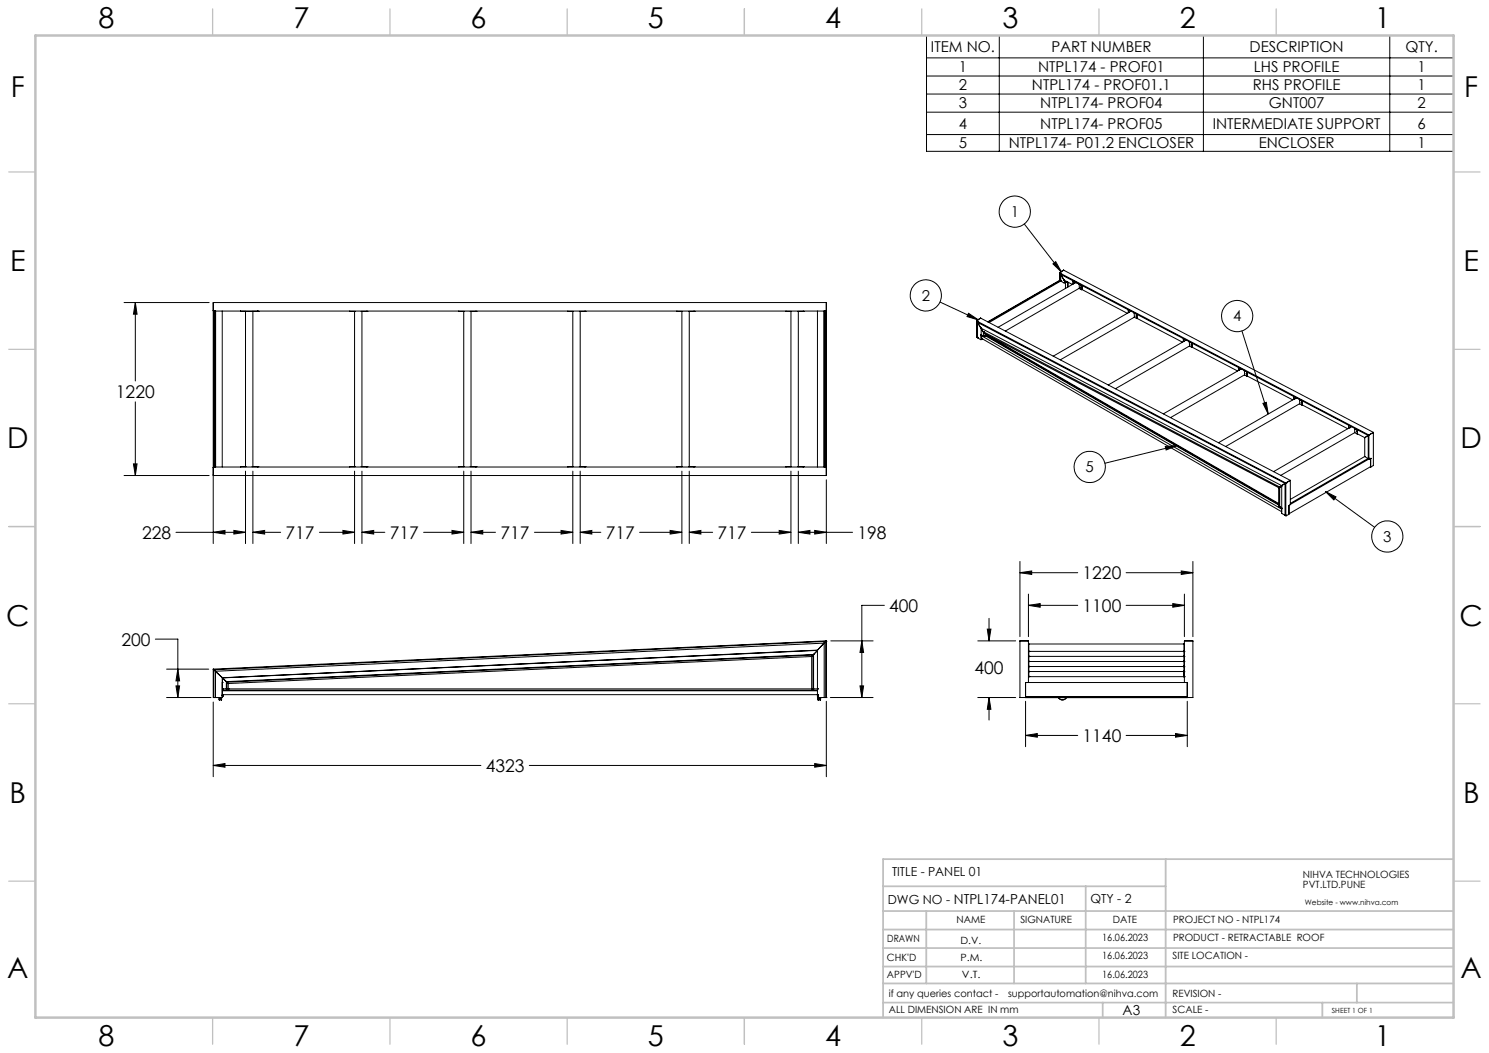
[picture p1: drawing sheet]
<svg xmlns="http://www.w3.org/2000/svg" width="420mm" height="297mm" viewBox="0 0 420 297" stroke-linecap="round" stroke-linejoin="round" font-family="sans-serif">
<g fill="none" stroke="#000" stroke-width=".28">
<path d="M261.3 10h148.7v32.7h-148.7zM261.3 16.3h148.7M281.9 10v32.7M339.4 10v32.7M392 10v32.7M261.3 21.4h148.7M261.3 26.5h148.7M261.3 31.6h148.7M261.3 38h148.7M288.9 63.2l10.5 13.5M297 74.4l.8-.6 1.6 2.9zM298.9 79.1h.1"/>
<path d="M298.9 79.1l-20.3 11.7M298.9 76.9v2.2M298.9 76.9v.1M298.9 77h.1M298.9 77l87.2 45.7M299 79.1h.1M299 77v2.1M299.2 77.4h.1M299.2 79.3l1 .5M299.2 79.3h.1M299.2 79.3l-20.2 11.7M299.2 79l-20.5 11.8"/>
<path d="M299.2 77.4v1.9M299.2 77.4l.9 1.5M299.2 78.9l-.2 .2M299.2 77.4l3.6 1.9M299.5 77.3l-.2 .1M300 76.2h.1M300 76.2l-1.1 .7M300.1 76.2l87.3 45.8M300.1 78.9v.1M300.1 79l2.4 1.2M300.3 79.1v.6M300.3 79.7l-.1 .1"/>
<path d="M300.5 79.6h.1M300.5 79.6h-.2M300.5 79.6v1.7M301.1 79.5v1.5M301.3 79.6v1.3M302.8 79.3l2.3 1.2 .1 1.1M302.8 79.3l-.1 .8M302.8 79.3h-.1M302.8 79.3l2.2 1.2M302.8 79.3l.7 .4M302.9 79.9h.1M302.9 79.9v.1"/>
<path d="M303.4 79.7h.1M303.4 79.7l-21.9 12.6M35 85.3h24M38.2 85.3l.5 3.3h-1.1zM38.2 85.3v22.2M60.3 87.7h.1M60.1 85.4v67.9M60.3 85.3l-.2 .1M60.3 85.3h172.7M60.3 87.7h172.7M60.3 87.7v44M60.4 87.7v44"/>
<path d="M60.5 87.7v44M60.6 87.7v44M60.7 87.7v44M60.8 87.7v44M62.7 87.7v44M67.9 87.7l4.8 .1M69.3 87.8v43.8M71.3 87.8v43.8M72.7 87.8h.1M72.7 87.7v.1M98.6 87.7l1.6 .1M100 87.8v43.8"/>
<path d="M101.8 87.8h1.7M102.1 87.8v43.8M103.5 87.8h.1M103.5 87.7v.1M129.4 87.7l1.6 .1M130.8 87.8v43.8M132.6 87.8h1.7M132.9 87.8v43.8M134.3 87.8h.1M134.3 87.7v.1M160.2 87.7l1.5 .1M161.6 87.8v43.8"/>
<path d="M163.4 87.8h1.6M163.7 87.8v43.8M165 87.8h.1M165 87.7v.1M190.9 87.7l1.6 .1M192.3 87.8v43.8M194.2 87.8h1.6M194.4 87.8v43.8M195.8 87.8h.1M195.8 87.7v.1M221.7 87.7l1.5 .1M223.1 87.8v43.8"/>
<path d="M224.9 87.8h1.7M225.2 87.8v43.8M226.6 87.8h.1M226.6 87.7v.1M230.6 87.7v44M232.4 87.7v44M232.5 87.7v44M232.6 87.7v44M232.8 87.7v44M232.9 87.7v44M233 85.3l.1 .1M233 87.7h.1"/>
<path d="M233.1 85.4v48.7M265.1 85.2l10.9 5M273.2 88.4l2.8 1.8-3.2-.9zM275.4 90.4l.1 4.7M275.4 90.5l.1 .1M275.5 90.6h.1M275.5 95.1h.1M275.5 90.6l87.2 45.6M275.6 95.1h.1M275.6 90.6v4.5M275.6 95.1h-.1M275.7 90.9h.1"/>
<path d="M275.7 95.3l1.1 .4M275.7 95.3h.1M275.7 90.9v4.4M275.7 90.9l.9 1.6M275.7 95l-.1 .1M275.8 90.9h.1M275.8 90.9l86.7 45.4M276 90.8l-.2 .1M276.6 89.7l-1.2 .8M276.6 89.7h.1M276.6 92.5h.1M276.6 89.7l87.4 45.8"/>
<path d="M276.7 92.5l84.8 44.5M276.7 95.4h.1M276.7 95.4l84.8 48.9M276.8 92.6h.1M276.8 94.4l-.1 .2 84.8 49M276.8 94.7l-.1 .7M276.8 94.7h.1M276.8 94.4l.5 .3M276.8 94.4h.1M276.8 92.6v1.8M276.8 92.6l.4 .9M276.8 95.7h.1"/>
<path d="M276.9 95.6h.2M276.9 95.4v.3M277.2 93.5h.1M277.3 93.5l83.7 43.9M277.3 94.7h.1M277.4 93.6v.1M277.4 93.6h.1M277.4 94.7h-.1M277.4 94.8h.1M277.4 93.7v1.1M277.4 93.7l.2 .3M277.4 94.8l.2 .1"/>
<path d="M277.6 94h.1M277.6 94.9h.1M277.6 94l83.1 43.5M277.9 94.7h.1M277.9 94.7l82.8 47.7M277.9 94.5l82.8 47.7M277.9 94.2v.5M277.9 94.7l-.3 .2M277.9 94.3l.2 .1M278.1 94.5h.1M278.1 94.3v.2M278.2 94.5h.1"/>
<path d="M278.3 94.5h.1M278.3 94.5l82.4 47.5M278.3 94.4v.1M278.3 94.5h-.1M278.6 94.5l-.1 .1M304.4 81.3l-20.8 12.1M304.4 81.3h.1M304.9 81h.1M305 81h.1M305 80.5l.2 1.2-.8-.4M305 80.5l-.7-.4 .1 1.2M305.2 80.5l13.1 6.9"/>
<path d="M305.2 81.7h-.1M305.2 81.7l12.8 6.7M305.2 81.6v.1M318.3 87.5l.7 .3-21.9 12.7M318.3 87.5v.7M318.3 87.4h.1M318.3 87.4l-.1 .1M318.3 87.4l15.5 8.1M318.5 88.1h-.1M319.9 89.5l.7 .3M320 89.5l-.1-1.2 .7 .4v1.1M320 89.5l-20.9 12"/>
<path d="M320.4 89.1h.1M320.6 88.6l.1 1.2M320.7 89.8h.1M320.7 89.8l12.9 6.7M333.8 95.5l2.4 1.3 .1 1.1M333.8 95.6v.8M333.8 95.5v.1M333.8 95.6l.7 .4M333.9 96.2h.1M333.9 96.2l.1 .1M334.5 96h.1M334.5 96l-21.9 12.6"/>
<path d="M335.5 97.6l-.1-1.2 .8 .4v1.1M335.5 97.6l.7 .3M335.5 97.6l-20.9 12M336 97.3l.1 .1zM336.2 96.8l15.5 8.1 .1 1.1M336.3 97.9l-.1 .1M336.3 97.9l12.8 6.7M350.3 93.3l7.4 23.5M38.2 113.3v20.8M349.4 103.7h.1M349.3 103.7v.8M349.4 103.7l.7 .4-21.9 12.6"/>
<path d="M349.4 103.7h-.1M349.6 104.4h-.1M349.6 104.3v.1M351 105.8l.7 .3M351 105.7l-.1-1.1 .8 .4v1.1M351 105.7h.1M351 105.7l-20.8 12.1M351.5 105.4h.1M351.6 105.4h.1M351.8 104.9l15.5 8.1v1.2M351.8 106v.1M351.8 106.1h.1"/>
<path d="M351.8 106.1l12.8 6.7M356.2 113.8l1-.3 .5 3.3zM364.9 111.9l.7 .4-21.9 12.6M364.9 111.9v.7M364.9 111.8h.1M364.9 111.8v.1M365.1 112.5h.1M366.6 113.9l-.1-1.2 .8 .4v1.1M366.6 113.9l-20.9 12M366.6 113.9l.6 .4M367 113.6h.1M367.1 113.6h.1"/>
<path d="M367.3 114.2l-.1 .1M367.3 113.1l13.2 6.9M367.3 114.2v.1M367.3 114.2l12.9 6.7M380.5 120l2.3 1.2 .1 1.1M380.5 120h-.1M35 134.1h24M37.6 130.8h1.1l-.5 3.3zM60.3 134.1h.1M60.3 131.7h.1M60.3 134.1h172.7M60.3 131.7h172.7"/>
<path d="M69.3 132.9v20.4M69.4 131.6l-1.5 .1M71.1 131.6h1.6M71.3 132.9v20.4M72.7 131.6h.1M72.7 131.6v.1M100 132.9v20.4M100.2 131.6l-1.6 .1M101.8 131.6h1.7M102.1 132.9v20.4M103.5 131.6h.1M103.5 131.6v.1"/>
<path d="M130.8 132.9v20.4M131 131.6l-1.6 .1M132.6 131.6h1.7M132.9 132.9v20.4M134.3 131.6h.1M134.3 131.6v.1M161.6 132.9v20.4M161.7 131.6l-1.5 .1M163.4 131.6h1.6M163.7 132.9v20.4M165 131.6h.1M165 131.6v.1"/>
<path d="M192.3 132.9v20.4M192.5 131.6l-1.6 .1M194.2 131.6h1.6M194.4 132.9v20.4M195.8 131.6h.1M195.8 131.6v.1M223.1 132.9v20.4M223.2 131.6l-1.5 .1M224.9 131.6h1.7M225.2 132.9v20.4M226.6 131.6h.1M226.6 131.6v.1"/>
<path d="M233 131.7h.1M233.1 134.1h-.1M233.1 135.3v18M328.7 125.9l3.3-.2-3.1 1.2zM332 125.7l-20.4 5M360.7 137.5h.1M360.7 137.5v5.4M360.9 137.4l-.2 .1M360.9 137.4h.1M361 137.4h-.1M361 137.4h.1M361 137.4v5.6"/>
<path d="M361.5 137h.1M361.5 137l-.5 .4M361.5 136.9v.1M361.5 137v7.8l.9 .5M362.4 136.4h.1M362.4 136.4l-.9 .5M362.5 136.3h.1M362.5 136.3v9M362.7 136.2h.1M362.7 136.2v9.2M362.7 136.2l-.2 .1M362.8 136.2h-.1"/>
<path d="M363.9 135.5h.1M363.9 135.5l-1.1 .7M364 135.5v6.8M373.9 138.6l2.9 1.6-.6 .8zM373.9 138.6l13.8 10.1M380.4 120l.8 .4-22 12.6M380.4 120v.8M380.6 120.6h.1M380.6 120.6v.1M382.1 122l.7 .4v-1.2l-.8-.4 .1 1.2-20.9 12.1M382.6 121.7h.1M382.7 121.7h.1"/>
<path d="M382.8 121.2l3.1 1.6M382.9 122.3v.1M382.9 122.4h-.1M382.9 122.4l2.1 1M385 128.8h.1M385 123.4h.1M385 128.8l-21 12.1M385 123.4v5.4M385 128.8l.9 .5M385.9 122.8h.1M385.9 122.8l-.9 .6M385.9 129.3h.1"/>
<path d="M385.9 122.8v6.5M386.1 129.5h.1M386.1 122.7h.1M386.1 129.5l-22.1 12.8M386.1 129.2l-22.1 12.8M386.1 122.7v6.8M386.1 122.7l-.2 .1M386.1 129.1l-.2 .2M386.2 129.5h.1M386.2 122.7h.1M386.3 122.6l-.1 .1M386.5 131.7l.1 .1"/>
<path d="M386.5 131.7h.1M386.6 129.3h.1M386.6 131.6h.1M386.6 129.3l-.4 .2M386.6 131.6l-23 13.3M386.6 129.3v2.5M387.4 122l-1.1 .6M387.4 122v9.3l-.8 .5M49.6 150.1h19.7M60.1 150.1l3.4-.5v1zM66 149.6l3.3 .5-3.3 .5zM71.3 150.1l3.3-.5v1z"/>
<path d="M71.3 150.1h7.9M90.1 150.1h9.9M96.7 149.6l3.3 .5-3.3 .5zM102.1 150.1l3.3-.5v1zM102.1 150.1h6.4M119.5 150.1h11.3M127.5 149.6l3.3 .5-3.3 .5zM132.9 150.1l3.3-.5v1zM132.9 150.1h6.9M150.7 150.1h10.9M158.3 149.6l3.3 .5-3.3 .5zM163.7 150.1l3.2-.5v1z"/>
<path d="M163.7 150.1h5.8M180.4 150.1h11.9M189 149.6l3.3 .5-3.3 .5zM194.4 150.1l3.3-.5v1zM194.4 150.1h6.6M211.9 150.1h11.2M219.8 149.6l3.3 .5-3.3 .5zM225.2 150.1l3.3-.5v1zM225.2 150.1h15.3M229.8 149.6l3.3 .5-3.3 .5zM287.7 158.4v21.2M336.5 158.4v21.2"/>
<path d="M360.7 142.9l.2 .1M360.7 142.9h.1M360.9 143h.1M361 143h.1M361 142.9l-.1 .1M361 143l.5 .3M361.5 143.3h.1M361.5 143.5v.1M361.5 143.3v.1M361.5 143.4v.1M361.5 143.6v.7M361.5 144.3h.1"/>
<path d="M362.4 145.3h.1M362.5 145.3h.1M362.7 145.4v.1M362.7 145.2l-.2 .1M363.9 142.3l-.3 .3v2.5l-.9 .4M363.9 142.3h.1M249.4 170.7h-6.3v26M278.5 177.4h1l-.5 3.4zM279 174.4v6.4M287.7 161.5l3.3-.5v1zM287.7 161.5h16.3M290.1 170.7l3.3-.5v1.1z"/>
<path d="M290.1 170.7h13.9M290.1 167.6v12M317.6 170.7h16.5M317.6 161.5h18.9M330.8 170.2l3.3 .5-3.3 .6zM333.2 161l3.3 .5-3.3 .5zM334.1 167.6v12M43.8 180.3h6.4v16.4M47 196.7h12.5M47 188.7h11.9M49.6 193.5h1.1l-.5 3.2zM50.2 188.7l.5 3.3h-1.1z"/>
<path d="M60.1 188.7v8h2.6v-5.5M60.1 188.7l.2 .1M60.1 198v21.1M60.3 188.8v.1M60.3 188.9h.1M60.3 196.7h.1M60.3 188.9l2.3 2.2M60.3 188.9v7.8M60.8 189.3v.1M60.8 196.7h.1M60.8 189.3v7.4M61.5 196.7h.1"/>
<path d="M61.8 196.7v.7M61.8 197.4h.2M62 196.7v.7zM62 197.3l.1-.1 .2 .1M62 197.4h.1M62.3 197.4h.1M62.4 196.7l-.1 .7zM62.4 197.4h.1M62.5 196.7v.7zM62.5 197.4h.1M62.6 191.1l.1 .1M62.7 196.1h.1"/>
<path d="M62.7 196.4h.1M62.7 192.5h.1M62.8 191.2h.1M62.8 195.9h.1M62.8 194.3h.1M62.8 194.8v1.1M62.8 191.2v3.5M62.8 194.7v.1M62.8 191.2l1 1M62.8 194.3h167.8M62.8 195.9h167.8M62.8 194.8h167.8"/>
<path d="M63.8 192.2l.1 .1M63.9 192.3l.1 .1M63.9 192.3l-.1 2M64 192.4h.1M64 192.4v1.9M64 192.4l.4 .4M64.4 192.8h.1M64.4 194.3h.1M64.4 192.8v1.5M229 185.2h.1M229 194.3h.1M229 185.2l-164.6 7.6"/>
<path d="M229 185.2v9.1M229.3 184.8l-.3 .4M229.3 184.7v.1M229.3 184.7v9.6M229.3 184.7l-165.3 7.7M229.5 184.6l-.2 .1M229.5 184.6l-165.6 7.7M229.5 184.6v9.7M229.6 184.5l-.1 .1M230.6 183.5h.1M230.6 194.3h.1M230.6 195.9h.1"/>
<path d="M230.6 194.7h-167.8M230.6 196h.1M230.6 196.4h.1M230.6 183.5l-1 1M230.6 183.4l-167.9 7.8M230.6 183.4v11.4M230.7 196.8l.1 .6zM230.7 197.4h.1M230.8 197.4h.1M230.9 196.7v.7M230.9 197.3l.1-.1 .2 .1M231.2 196.7l.1 .7"/>
<path d="M231.3 196.7v.7M231.3 197.4h.1M231.4 196.7v.7zM231.5 197.4h-.1M231.6 196.7h.2M232.4 181.4l-1.8 2M232.4 181.4h.1M232.5 181.4l-.1 15.3M232.5 181.4l-171.7 7.9M232.9 180.9h.1M232.9 196.7h.1M232.9 180.9l-172.6 8"/>
<path d="M232.9 180.9v15.8M233 180.8l-.5 .6M233.1 180.8v15.9h-2.5v-1.9M233.1 180.8h-.1M233.1 180.8l-173 7.9M233.1 197.8v21.3M234.2 196.7h12.1M234.4 180.8h11.9M242.6 193.5h1l-.5 3.2zM243.1 180.8l.5 3.2h-1zM275.8 196.7h10.7M275.8 180.8h10.7"/>
<path d="M279 196.7l.5 3.4h-1zM279 196.7v6.4M287.7 180.8v15.9h48.8v-15.9M287.8 180.8h-.1M287.8 180.8h2.2M289.3 196.7v.1M289.3 197.8v12.8M289.3 196.5h45.6M290 180.8h.1M290.1 181.6l.1 .1M290.1 192.5h-.8v4.2M290.1 192.5h44.8v4.2"/>
<path d="M290.1 180.8v11.7M290.1 190.9h.1M290.1 183.8h.1M290.1 185.2h.1M290.1 188.1h.1M290.1 186.6h44M290.1 189.5h.1M290.2 190.7v-1.3h43.8v1.5M290.2 181.7v2M290.2 183.8h.1M290.2 190.9h.1M290.2 185.1v-1.4h43.8v1.4"/>
<path d="M290.2 185.2h.1M290.2 186.6v1.3M290.2 188.1h.1M290.2 186.5v-1.4h43.8v1.4M290.2 186.6h.1M290.2 189.3v-1.3h43.8v1.3M290.2 189.5h.1M290.2 181.6h43.8M298.6 196.8a1.31 1.31 0 0 0 2.2 0M298.6 196.8a1.23 1.23 0 0 0 2.1 0M334 190.9h.1M334 181.7v2"/>
<path d="M334 183.8h.1M334 185.2h.1M334 186.6v1.3M334 188.1h.1M334 186.6h.1M334 189.5h.1M334 190.8l-43.8 .1M334.1 181.6l-.1 .1M334.9 196.7v.1M334.9 197.8v12.8M336.4 180.8h-2.3l.1 11.7M336.4 180.8h.1"/>
<path d="M60.1 215.9l3.4-.5v1zM60.1 215.9h75.5M149.3 215.9h83.8M229.8 215.4l3.3 .5-3.3 .5zM289.3 207.4l3.3-.5v1zM289.3 207.4h14.7M317.6 207.4h17.3M331.6 206.9l3.3 .5-3.3 .5z"/>
<circle cx="286.2" cy="59.7" r="4.4"/>
<circle cx="261.2" cy="83.3" r="4.4"/>
<circle cx="349" cy="89.1" r="4.4"/>
<circle cx="307.4" cy="131.7" r="4.4"/>
<circle cx="391.3" cy="151.3" r="4.4"/>
</g>
<g fill="none" stroke="#c0c0c0" stroke-width=".35">
<path d="M60 2.5v7.5M110 2.5v7.5M160 2.5v7.5M210 2.5v7.5M260 2.5v7.5M310 2.5v7.5M360 2.5v7.5M2.5 48.5h7.5M410 48.5h7.5M2.5 98.5h7.5M410 98.5h7.5M2.5 148.5h7.5"/>
<path d="M410 148.5h7.5M2.5 198.5h7.5M410 198.5h7.5M2.5 248.5h7.5M410 248.5h7.5M60 287v7.5M110 287v7.5M160 287v7.5M210 287v7.5M260 287v7.5M310 287v7.5M360 287v7.5"/>
</g>
<g fill="none" stroke="#c0c0c0" stroke-width=".5">
<path d="M249.1 257h160.9M249.1 250h79.7M261.3 257v20.4M286 257v20.4M306.2 250v27.4M328.8 242.3v44.7M410 242.3h-160.9v44.7M249.1 272.6h160.9M249.1 267.4h160.9M249.1 262.2h160.9M249.1 277.4h160.9M382.7 277.4v5.4"/>
<path d="M249.1 282.8h160.9M311 282.8v4.2M373 282.8v4.2"/>
</g>
<path d="M10 10h400v277h-400z" fill="none" stroke="#c0c0c0" stroke-width=".7"/>
<g fill="#000">
<path d="M273.2 88.4l2.8 1.8-3.2-.9zM297 74.4l.8-.6 1.6 2.9zM356.2 113.8l1-.3 .5 3.3zM328.7 125.9l3.3-.2-3.1 1.2zM373.9 138.6l2.9 1.6-.6 .8z"/>
<path d="M229.8 215.4l3.3 .5-3.3 .5zM60.1 215.9l3.4-.5v1zM242.6 193.5h1l-.5 3.2zM243.1 180.8l.5 3.2h-1zM50.2 188.7l.5 3.3h-1.1zM49.6 193.5h1.1l-.5 3.2zM289.3 207.4l3.3-.5v1zM331.6 206.9l3.3 .5-3.3 .5zM330.8 170.2l3.3 .5-3.3 .6zM290.1 170.7l3.3-.5v1.1zM287.7 161.5l3.3-.5v1zM333.2 161l3.3 .5-3.3 .5zM279 196.7l.5 3.4h-1zM278.5 177.4h1l-.5 3.4zM38.2 85.3l.5 3.3h-1.1zM37.6 130.8h1.1l-.5 3.3zM225.2 150.1l3.3-.5v1zM229.8 149.6l3.3 .5-3.3 .5zM219.8 149.6l3.3 .5-3.3 .5zM194.4 150.1l3.3-.5v1zM189 149.6l3.3 .5-3.3 .5zM163.7 150.1l3.2-.5v1zM158.3 149.6l3.3 .5-3.3 .5zM132.9 150.1l3.3-.5v1zM127.5 149.6l3.3 .5-3.3 .5zM102.1 150.1l3.3-.5v1zM96.7 149.6l3.3 .5-3.3 .5zM71.3 150.1l3.3-.5v1zM66 149.6l3.3 .5-3.3 .5zM60.1 150.1l3.4-.5v1z"/>
</g>
<g font-size="8.1">
<text x="27.8" y="8">8</text>
<text x="82.8" y="8">7</text>
<text x="132.8" y="8">6</text>
<text x="182.8" y="8">5</text>
<text x="232.8" y="8">4</text>
<text x="282.8" y="8">3</text>
<text x="332.8" y="8">2</text>
<text x="387.8" y="8">1</text>
<text x="3" y="27.2">F</text>
<text x="413" y="27.2">F</text>
<text x="2.8" y="76.5">E</text>
<text x="412.8" y="76.5">E</text>
<text x="2" y="126.5">D</text>
<text x="412" y="126.5">D</text>
<text x="1.7" y="176.5">C</text>
<text x="411.7" y="176.5">C</text>
<text x="2.7" y="226.5">B</text>
<text x="412.7" y="226.5">B</text>
<text x="2" y="275.7">A</text>
<text x="412" y="275.7">A</text>
<text x="27.8" y="295">8</text>
<text x="82.8" y="295">7</text>
<text x="132.8" y="295">6</text>
<text x="182.8" y="295">5</text>
<text x="232.8" y="295">4</text>
<text x="282.8" y="295">3</text>
<text x="332.8" y="295">2</text>
<text x="387.8" y="295">1</text>
</g>
<g font-size="4.9">
<text x="32.7" y="112.2">1220</text>
<text x="40.1" y="152">228</text>
<text x="80.5" y="152">717</text>
<text x="109.9" y="152">717</text>
<text x="141.2" y="152">717</text>
<text x="170.8" y="152">717</text>
<text x="202.4" y="152">717</text>
<text x="241.9" y="152">198</text>
<text x="305.4" y="163.4">1220</text>
<text x="250.8" y="172.6">400</text>
<text x="305.4" y="172.6">1100</text>
<text x="34.3" y="182.1">200</text>
<text x="274.9" y="190.2">400</text>
<text x="305.4" y="209.3">1140</text>
<text x="137" y="217.7">4323</text>
</g>
<g font-size="4.2">
<text x="262.6" y="14.7">ITEM NO.</text>
<text x="296.5" y="14.7">PART NUMBER</text>
<text x="352.5" y="14.7">DESCRIPTION</text>
<text x="396.4" y="14.7">QTY.</text>
<text x="270.5" y="20.4">1</text>
<text x="292.8" y="20.4">NTPL174 - PROF01</text>
<text x="353.7" y="20.4">LHS PROFILE</text>
<text x="399.8" y="20.4">1</text>
<text x="270.5" y="25.5">2</text>
<text x="291.1" y="25.5">NTPL174 - PROF01.1</text>
<text x="353.4" y="25.5">RHS PROFILE</text>
<text x="399.8" y="25.5">1</text>
<text x="270.5" y="30.6">3</text>
<text x="293.4" y="30.6">NTPL174- PROF04</text>
<text x="357.9" y="30.6">GNT007</text>
<text x="399.8" y="30.6">2</text>
<text x="270.5" y="36.3">4</text>
<text x="270.5" y="41.8">5</text>
<text x="284.5" y="41.8">NTPL174- P01.2 ENCLOSER</text>
<text x="293.4" y="36.3">NTPL174- PROF05</text>
<text x="342.1" y="36.3">INTERMEDIATE SUPPORT</text>
<text x="355" y="41.8">ENCLOSER</text>
<text x="399.8" y="36.3">6</text>
<text x="399.8" y="41.8">1</text>
<text x="285.1" y="61.2">1</text>
<text x="260" y="84.8">2</text>
<text x="347.8" y="90.7">4</text>
<text x="306.2" y="133.2">5</text>
<text x="390.2" y="152.8">3</text>
</g>
<text font-size="3.9" x="316.7" y="286.4">A3</text>
<g font-size="3.5">
<text x="251.6" y="247.2">TITLE - PANEL 01</text>
<text x="250.4" y="255.1">DWG NO - NTPL174-PANEL01</text>
<text x="307.6" y="254.8">QTY - 2</text>
</g>
<g font-size="2.8">
<text x="367.5" y="247.7">NIHVA TECHNOLOGIES</text>
<text x="367.5" y="250.5">PVT.LTD.PUNE</text>
<text x="269.8" y="260.4">NAME</text>
<text x="287.8" y="260.4">SIGNATURE</text>
<text x="313.9" y="260.5">DATE</text>
<text x="330.9" y="260.5">PROJECT NO - NTPL174</text>
<text x="250.3" y="265.7">DRAWN</text>
<text x="270.9" y="266.1">D.V.</text>
<text x="310.9" y="265.5">16.06.2023</text>
<text x="330.9" y="265.5">PRODUCT - RETRACTABLE ROOF</text>
<text x="250.2" y="271.1">CHK'D</text>
<text x="250.2" y="275.8">APPV'D</text>
<text x="270.9" y="271.1">P.M.</text>
<text x="271.3" y="275.8">V.T.</text>
<text x="310.9" y="270.6">16.06.2023</text>
<text x="310.9" y="275.7">16.06.2023</text>
<text x="330.7" y="270.6">SITE LOCATION -</text>
<text x="250.7" y="281.1">if any queries contact -</text>
<text x="284.3" y="281.1">supportautomation@nihva.com</text>
<text x="330.7" y="281.1">REVISION -</text>
<text x="250.7" y="285.6">ALL DIMENSION ARE IN mm</text>
<text x="330.7" y="285.6">SCALE -</text>
</g>
<text font-size="2.1" x="368.1" y="255.1">Website - www.nihva.com</text>
<text font-size="2" x="375.7" y="285.6">SHEET 1 OF 1</text>
</svg>
